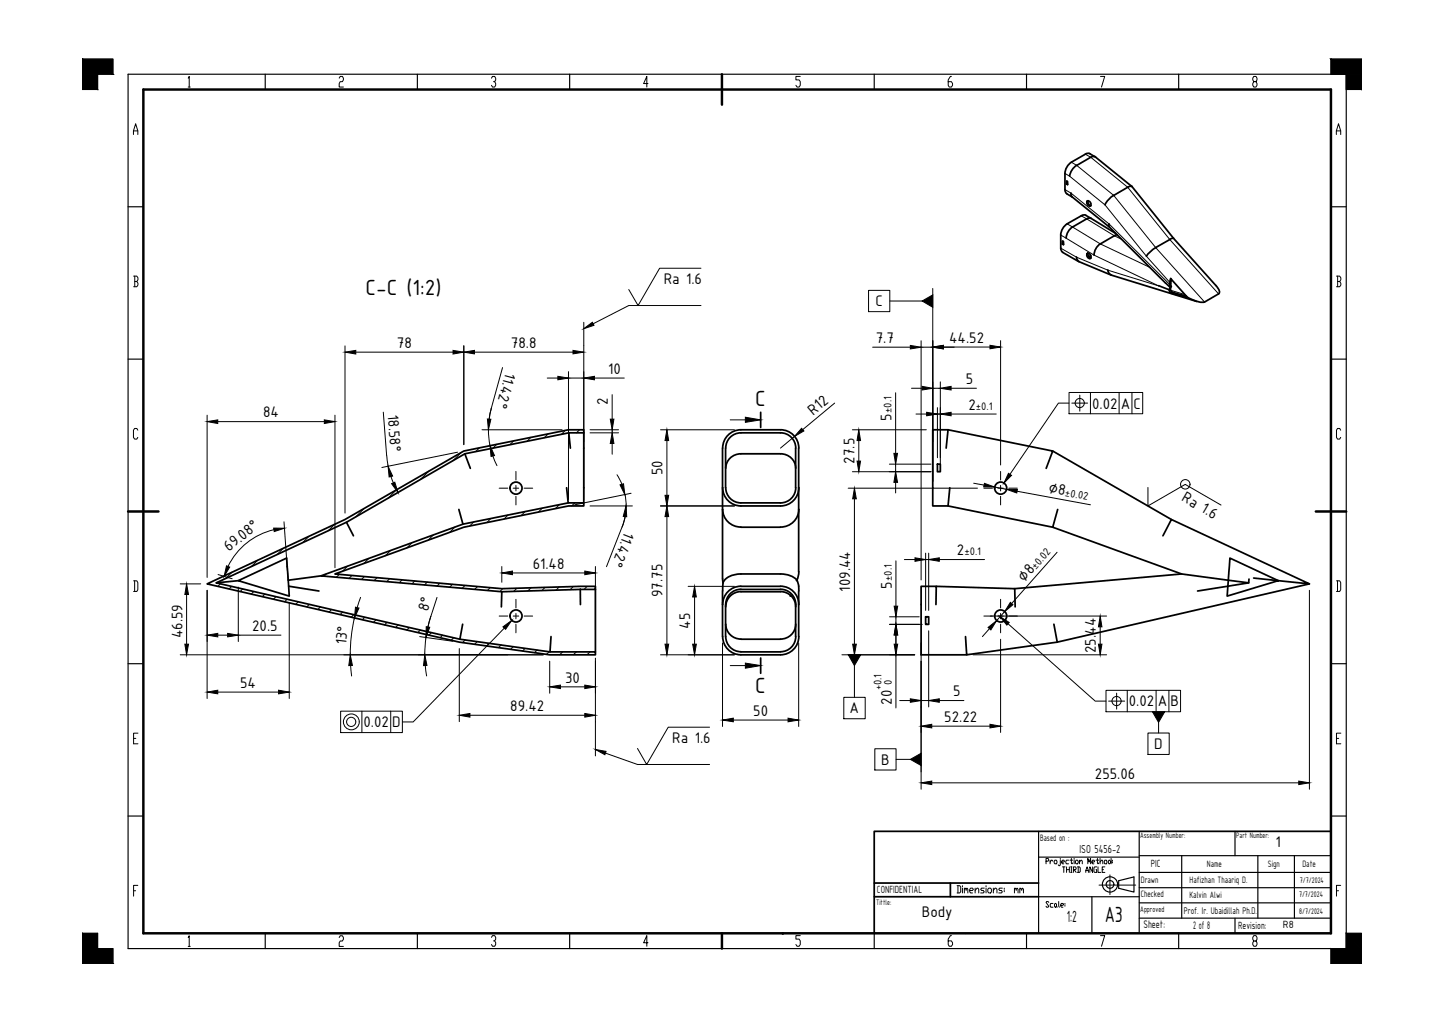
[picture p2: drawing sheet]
<svg xmlns="http://www.w3.org/2000/svg" width="420mm" height="297mm" viewBox="0 0 420 297" stroke-linecap="round" stroke-linejoin="round" font-family="sans-serif">
<!-- layer: TRIM -->
<g fill="#000" stroke="#000" stroke-width=".29">
<path d="M24 17.2l8.8 4.4v-4.4zM24 17.2l8.8 4.4h-8.8z"/>
<path d="M387 17.2l8.8 4.4v-4.4zM387 17.2l8.8 4.4h-8.8z"/>
<path d="M24 21.6l4.4 4.4v-4.4zM24 21.6l4.4 4.4h-4.4z"/>
<path d="M391.4 21.6l4.4 4.4v-4.4zM391.4 21.6l4.4 4.4h-4.4z"/>
<path d="M24 271.3l4.4 4.4v-4.4zM24 271.3l4.4 4.4h-4.4z"/>
<path d="M24 275.7l8.8 4.4v-4.4zM24 275.7l8.8 4.4h-8.8z"/>
<path d="M391.4 271.3l4.4 4.4v-4.4zM391.4 271.3l4.4 4.4h-4.4z"/>
<path d="M387 275.7l8.8 4.4v-4.4zM387 275.7l8.8 4.4h-8.8z"/>
</g>
<!-- layer: BORDER -->
<g fill="none" stroke="#000" stroke-width=".34">
<path d="M37.2 21.6h354.2v254.1h-354.2zM77.1 21.6v4.4M121.4 21.6v4.4M165.6 21.6v4.4M254.2 21.6v4.4M298.5 21.6v4.4M342.7 21.6v4.4M37.2 60.1h4.5M387 60.1h4.4M37.2 104.4h4.5M387 104.4h4.4M37.2 192.9h4.5"/>
<path d="M387 192.9h4.4M37.2 237.2h4.5M387 237.2h4.4M302 249.1h29.2M325.3 256l4.4-1.1v4.4l-4.4-1.1zM331.2 241.6v29.4M77.1 271.3v4.4M121.4 271.3v4.4M165.6 271.3v4.4M254.2 271.3v4.4M298.5 271.3v4.4M302 260.6h29.2"/>
<path d="M317.5 260.6v10.7M331.2 266.9h55.8M342.7 271.3v4.4M359.1 266.9v4.4"/>
<circle cx="322.8" cy="257.1" r="2.22"/>
<circle cx="322.8" cy="257.1" r="1.12"/>
</g>
<path d="M41.7 26h345.3v245.3h-345.3zM209.9 21.6v8.8M37.2 148.7h8.9M382.6 148.7h8.8M209.9 271.3v4.4M227.6 271.3v.1" fill="none" stroke="#000" stroke-width=".72"/>
<!-- layer: TRIM -->
<path d="M24 17.2h8.8v4.4h-4.4v4.4h-4.4zM387 17.2h8.8v8.8h-4.4v-4.4h-4.4zM24 271.3h4.4v4.4h4.4v4.4h-8.8zM387 275.7h4.4v-4.4h4.4v8.8h-8.8z" fill="none" stroke="#000" stroke-width=".29"/>
<!-- layer: TIPIS -->
<path d="M331.2 258h55.8M331.2 253.6h55.8M331.2 248.7h55.8M343.6 248.7v18.2M359.1 241.6v7.1M365.7 248.7v18.2M376.4 248.7v18.2M331.2 262.4h55.8" fill="none" stroke="#000" stroke-width=".34"/>
<!-- layer: BORDER -->
<g fill="none" stroke="#000" stroke-width=".29">
<path d="M38.8 39.1v-1.1l.6-2 .7 2v1.1M38.8 38h1.3M54.7 22.7l.3-.5v3.1M54.7 25.3h.6M98.6 22.7l.3-.5h.7l.3 .5-.3 1h-.7l-.3 .6v1h1.3M142.9 22.7l.3-.5h.6l.3 1-.3 .5h-.3M143.8 23.7l.3 .6-.3 1h-.6l-.3-.5M188.4 24.3h-1.3l1-2.1v3.1M232.7 22.2h-1.3v1h1l.3 .5v1.1l-.3 .5h-.6l-.4-.5M276.6 22.2h-.3l-.6 1v1.6l.3 .5h.6l.4-.5v-.5l-.4-.6h-.9M320 22.2h1.2l-.9 3.1M364.6 23.7l-.3-1 .3-.5h.6l.3 1-.3 .5h-.6l-.3 .6 .3 1h.6l.3-.5-.3-1.1"/>
<path d="M388.6 39.1v-1.1l.6-2 .6 2v1.1M388.6 38h1.2M38.8 80.2h1l.3 .6v.5l-.3 .5M39.2 81.8h.6l.3 .5v.5l-.3 .5h-1M39.2 80.2v3.1M388.6 80.2h.9l.4 .6v.5l-.4 .5M388.9 81.8h.6l.4 .5v.5l-.4 .5h-.9M388.9 80.2v3.1M40.1 125l-.3-.5h-.7l-.3 .5v2.1l.3 .5h.7l.3-.5M389.8 125l-.3-.5h-.6l-.3 .5v2.1l.3 .5h.6l.3-.5M38.8 168.8h1l.3 .5v2.1l-.3 .5h-1M39.1 168.8v3.1"/>
<path d="M388.6 168.8h.9l.3 .5v2.1l-.3 .5h-.9M388.9 168.8v3.1M38.8 214.6h.7M40.1 213.1h-1.3v3.1h1.3M388.6 214.6h.6M389.9 213.1h-1.3v3.1h1.3M38.8 258.9h.6M40.1 257.3h-1.3v3.2M278.3 257.4h.7l.3 .4v1.4l-.3 .3h-.7M278.5 257.4v2.1M279.9 257.4v.4M279.9 258.1v1.4"/>
<path d="M280.4 258.5l.3-.4 .2 .7M280.4 258.1v1.4M280.9 258.5l.3-.4 .2 .4v1M282 258.8h.8l.2-.3-.2-.4h-.6l-.2 .4v.7l.2 .3h.6M283.5 258.8l.6-.7h.2l.3 .4v1M283.5 258.1v1.4M286.2 258.1h-.8l-.3 .4 .3 .3h.5l.3 .4-.3 .3h-.8M286.7 257.4v.4M286.7 258.1v1.4M287.5 258.1h.5l.3 .4v.7l-.3 .3h-.5l-.3-.3v-.7zM288.8 258.8l.5-.7h.3l.3 .4v1M288.8 258.1v1.4"/>
<path d="M291.5 258.1h-.9l-.2 .4 .2 .3h.6l.3 .4-.3 .3h-.8M292 258.1v.4M292 258.8v.4M304.2 250.3h.5l.2-.3-.2-.5h-.5v1.6M305.3 250v1.1M306.1 250.3l-.4-.3-.4 .6M306.7 250h.4l.2 .3-.2 .8h-.4l-.2-.3zM308.3 250v1.4l-.2 .2-.4-.2M308.3 249.5v.3M308.7 250.6h.6l.2-.3-.2-.3h-.4l-.2 .3v.5l.2 .3h.4M308.9 252h.8M309.3 252v1.6"/>
<path d="M310.1 252v1.6M310.1 252.8h.8M310.7 250h-.6l-.2 .3 .2 .8h.6M310.9 252v1.6M311.1 250h.8M311.3 252h.4M311.3 253.6h.4M311.5 249.5v1.3l.2 .3 .2-.3M311.5 252v1.6M312.1 252.8h.6l.2-.3-.2-.5h-.6v1.6M312.3 249.5v.3M312.3 250v1.1"/>
<path d="M312.3 252.8l.6 .8M312.9 250h.4l.2 .3-.2 .8h-.4l-.2-.3zM313.3 252h.6l.2 .3v1l-.2 .3h-.6M313.5 252v1.6M313.9 250.6l.6-.6 .2 .3v.8M313.9 250v1.1M315.7 253.6l.4-1.6 .4 1.6M315.7 253h.8M316.3 251.1v-1.6l.4 1.1 .4-1.1v1.6M317.5 250.6h.6l.2-.3-.2-.3h-.4l-.2 .3v.5l.2 .3h.4M317.7 252v1.6l-.8-1.6v1.6M318.7 250h.8"/>
<path d="M318.9 252h-.6l-.2 .3v1l.2 .3h.6v-.8h-.2M319.1 249.5v1.3l.2 .3 .2-.3M319.3 252v1.6h.8M319.6 257.2h10.6M319.9 250.6l.6-.6 .2 1.1M319.9 249.5v1.6M320.5 252.8h.4M321.3 250h.4l.1 .3-.1 .8h-.4l-.2-.3zM321.3 252h-.8v1.6h.8M322.5 250l.6 .6-.4 .5-.4-.3zM322.7 254.3v5.7M323.1 249.5v1.6"/>
<path d="M323.5 250v.3M323.5 250.6v.2M388.6 258.9h.6M389.8 257.3h-1.2v3.2M54.7 272.5l.3-.5v3.1M54.7 275.1h.6M98.6 272.5l.3-.5h.7l.3 .5-.3 1h-.7l-.3 .5v1.1h1.3M142.9 272.4l.3-.5h.6l.3 1.1-.3 .5h-.3M143.8 273.5l.3 .5v.5l-.3 .5h-.6l-.3-.5M188.4 274h-1.3l1-2.1v3.1M232.7 271.9h-1.3v1.1h1l.3 .5v1l-.3 .5h-.6l-.4-.5M276.6 271.9h-.3l-.6 1.1v1.5l.3 .5h.6l.4-.5v-.5l-.4-.5h-.9"/>
<path d="M280.7 271.3v.1M305 262.3l-.3-.3h-.4l-.1 .3 .8 1.1-.3 .3h-.4l-.1-.3M306.2 262.6h-.7l-.1 .2 .1 .9h.7M306.8 262.6l.4 .2-.2 .9-.4-.3zM307.2 263.4l.2 .3M307.8 262v1.4l.2 .3M308.4 263.1h.7l.2-.3-.2-.2h-.5l-.2 .2 .2 .9h.5M309.7 262.6v.2M309.7 263.1v.3M320 271.9h1.2l-.9 3.1M364.6 273.5l-.3-.5v-.6l.3-.5h.6l.3 .5v.6l-.3 .5h-.6l-.3 .5 .3 1h.6l.3-.5-.3-1"/>
</g>
<!-- layer: TEBAL -->
<path d="M254.2 256.7h47.8M276.3 256.7v3.9M387 241.6h-132.8v29.7M254.2 260.6h47.8" fill="none" stroke="#000" stroke-width=".51"/>
<path d="M302 241.6v29.7" fill="none" stroke="#000" stroke-width=".34"/>
<!-- layer: FD_Dimensions -->
<g fill="none" stroke="#000" stroke-width=".29">
<path d="M267.8 99v69.6M271.2 99v40.9M290.9 99v36.2M100.3 100.5v48.6M103.4 102.3h28.3M111.4 119.8l1.1 13.2 .4 2.5M134.9 100.5v28.7M138 102.3h28.6M142.8 118.8l-.6 3M142.8 118.8l-.5 2.2-.3 3.1 .1 2.8 .4 2.6M146.1 106.8l-3.3 12M159.1 109.9h3.1"/>
<path d="M165.3 108v37.2M165.3 109.9h4.4M169.7 100.5v44.7M172.8 109.9h8.7M178 114.7v7.1M242.7 117.2l-9.3 7.7M253.7 100.9h11M260.4 114.2v17.6M265 112.8h3.1M267.8 100.9h3.4M271.2 112.8h2.2M272.6 118.5v14.5"/>
<path d="M273.4 111v24.2M276.5 112.8h7.4M287.9 100.9h-13.6M60.2 120.7v47.1M63.3 122.5h31M97.4 120.7v44.3M113.7 138.5l.7 1.9M133 131.4l-22 4.5M140.2 124.9h23.2M143.3 132.5l1.2 2.8M171.6 124.9h8.3M171.6 125.8h8.3"/>
<path d="M178 124.9v.9M178 128.9v3.1M179.4 138l1.4 2.7M192.1 124.9h21.5M193.9 128v16M231 126.9l-4.1 3.3M247.8 137.1h22.9M247.8 124.9h21.6M249.7 128v6M258.6 134.9h12.1M260.4 134.9v2.2M266.3 120.3h3.1"/>
<path d="M272.6 120.3h.8M276.5 120.3h13.2M79.7 154a19.8 19.8 0 0 0-13.4 10.6M82.6 151.7l1.2 16.8M171.6 147.1h12.3M180.9 153.1l-4.6 11.6M181.7 143.7l.3 1.7a16.7 16.7 0 0 1-1.1 7.7M181.8 150.1l-.9 3M183.5 143.4l-16.4 3.3M192.1 147.1h21.5M193.9 150.1v37.1M246.6 141.9h37.6"/>
<path d="M248.4 145v42.2M260.4 140.2v3.1M283.1 140.4l3.1 .6M289.2 141.5l3.5 .7M295.7 142.8l21.4 3.9M52.4 169.7h6M54.3 172.8v14.4M60.2 171.6v31.4M63.4 167l4.1 1.2M69.3 170.6v15.9M84.1 175.1v27.9M103.1 179.6l-1 5.3-.3 5.4"/>
<path d="M104.8 173.6l-.9 3M127.1 173.6l-1.8 5.6M145.9 164.7v4.5M149 166.5h21M173.1 164.7v18.5M200.1 170.4h13.5M202 173.5v13.7M258.6 179.3h8.7M260.5 163v13.2M260.5 179.3v2.2M263 162.6h3.1M269.1 160.8v16.6"/>
<path d="M269.1 162.6h.9M270 160.8v16.6M273.1 162.6h13.2M287.9 179.1h33.9M292.1 177.7l-2.3 2.7M307.4 160.5l-13.2 14.9M380.7 171.6v57.8M52.4 190.3h105.6M63.3 184.6h2.9M69.3 184.6h12.4M101.9 193.4l.3 3.1M122 185l9.7 1.4"/>
<path d="M123.6 193.4l.4 3.1M124.4 182.2l.9-3-1.3 5.3-.5 5.8M133.5 188.5v21.2M159.8 192.2v9.3M163 199.6h7M173.1 191.3v18.4M192.1 190.3h21.5M210.1 186.9v24.2M232.2 186.9v24.2M246.6 190.3h19.4M258.6 181.5h9.6M260.5 184.6v3.1"/>
<path d="M260.5 190.3v15.5M267.8 186.9v42.5M270 183.3v22.2M282.9 190.3h38.9M287.7 182.7l-2 2.3M290.9 185.8v27.1M319.9 182.2v5M63.3 201.2h17.7M136.6 207.9h33.4M213.2 209.3h15.9M261.6 203.6h3.1M267.8 203.6h2.2"/>
<path d="M270.9 211.1h17M273.1 203.6h7.2M270.9 227.5h106.7"/>
</g>
<g fill="#000" stroke="#000" stroke-width=".29">
<path d="M100.3 102.3l3.1-.5v1.1zM131.7 101.8l3.2 .5-3.2 .6zM134.9 102.3l3.1-.5v1.1zM162.2 109.4l3.1 .5-3.1 .5zM166.6 101.8l3.1 .5-3.1 .6zM169.7 109.9l3.1-.5v1zM264.7 100.4l3.1 .5-3.1 .5zM268.1 112.3l3.1 .5-3.1 .6zM269.4 119.8l3.2 .5-3.2 .5zM271.2 100.9l3.1-.5v1zM273.4 120.3l3.1-.5v1zM273.4 112.8l3.1-.5v1.1z"/>
<path d="M287.9 100.4l3 .5-3 .5zM60.2 122.5l3.1-.5v1.1zM94.3 122l3.1 .5-3.1 .6zM112.8 135.5l1.4 2.9-1.1 .2zM141.7 121.8l1 .1-.7 3zM142.5 129.5l1.3 2.9-1 .3zM178 125.8l.5 3.1h-1.1zM177.4 121.8h1.1l-.5 3.1zM193.9 124.9l.5 3.1h-1zM233.1 124.5l.7 .8-2.8 1.6zM249.2 134h1l-.5 3.1zM249.7 124.9l.5 3.1h-1z"/>
<path d="M259.9 131.8h1.1l-.6 3.1zM79.6 153.5h3.1l-3 1zM113.9 140.6l.9-.4 .9 3zM182 147.1l.2 3.1-1-.1zM180.3 140.9l1-.3 .4 3.1zM193.9 147.1l.5 3h-1zM193.4 144h1l-.5 3.1zM248.4 141.9l.6 3.1h-1.1zM260.4 137.1l.6 3.1h-1.1zM286.2 140.5l3 1h-3.2zM292.7 142.2l3.1 .1-.2 1zM54.3 169.7l.5 3.1h-1.1z"/>
<path d="M65.9 164.5l.9 .3-1.6 2.7zM103.4 176.5l1 .2-1.3 2.9zM145.9 166.5l3.1-.5v1zM170 166l3.1 .5-3.1 .5zM202 170.4l.5 3.1h-1.1zM260 176.2h1l-.5 3.1zM266.1 162.1l3 .5-3 .5zM270 162.6l3.1-.5v1zM293.8 175.1l.7 .7-2.4 1.9zM53.7 187.2h1.1l-.5 3.1zM60.2 184.6l3.1-.5v1zM66.2 184.1l3.1 .5-3.1 .5z"/>
<path d="M101.8 190.3l.7 3.1h-1.1zM123.5 190.3l.6 3.1h-1zM123.9 182.1l1.1 .2-1.1 3zM159.8 199.6l3.2-.5v1zM170 199.1l3.1 .5-3.1 .5zM193.4 187.2h1l-.5 3.1zM201.4 187.2h1.1l-.5 3.1zM247.9 187.2h1.1l-.6 3.1zM260.5 181.5l.5 3.1h-1zM260 187.2h1l-.5 3.1zM287.3 182.4l2.5-2-1.7 2.7zM319.4 187.2h1l-.5 3.1z"/>
<path d="M319.9 179.1l.5 3.1h-1zM60.2 201.2l3.1-.6v1.1zM81 200.6l3.1 .6-3.1 .5zM133.5 207.9l3.1-.5v1zM170 207.4l3.1 .5-3.1 .5zM210.1 209.3l3.1-.6v1.1zM229.1 208.7l3.1 .6-3.1 .5zM264.7 203.1l3.1 .5-3.1 .5zM267.8 211.1l3.1-.6v1.1zM270 203.6l3.1-.5v1zM287.9 210.5l3 .6-3 .5zM267.8 227.5l3.1-.5v1z"/>
<path d="M377.6 227l3.1 .5-3.1 .5z"/>
</g>
<!-- layer: Smart Centers -->
<g fill="none" stroke="#000" stroke-width=".29">
<path d="M150 137v2.5M290.9 137v2.5M145.1 141.9h2.5M149.2 141.9h1.6M150 141.1v1.6M150 144.3v2.5M152.4 141.9h2.5M286.1 141.9h2.5M290.1 141.9h1.6M290.9 141.1v1.6M290.9 144.3v2.5M293.3 141.9h2.5"/>
<path d="M145.1 179.1h2.5M149.2 179.1h1.6M150 174.2v2.5M150 178.3v1.6M152.4 179.1h2.5M286.1 179.1h2.5M290.1 179.1h1.6M290.9 174.2v2.5M290.9 178.3v1.6M293.3 179.1h2.5M150 181.4v2.5M290.9 181.4v2.5"/>
</g>
<!-- layer: Hatching -->
<g fill="none" stroke="#000" stroke-width=".29">
<path d="M124.7 136.9l-2.5 2.4M134.1 131.5l-2.4 2.4M139.4 130.2l-1.1 1.1M144.4 129.1l-1.1 1.2M149.4 128.1l-1.2 1.2M154.4 127.1l-1.2 1.2M159.4 126.1l-1.2 1.1M164.3 125.1l-1.1 1.2M168.5 124.9l-.9 .9M82.4 159.4l-1.9 1.8M89.8 155.9l-1.8 1.8M97.3 152.4l-1.9 1.8"/>
<path d="M105.9 147.8l-2.5 2.4M115.3 142.4l-2.5 2.4M119.8 157.8l-1.5 1.4M126 155.5l-1.5 1.5M132.3 153.2l-1.5 1.5M137.7 151.7l-1.1 1.2M142.7 150.7l-1.1 1.1M147.7 149.7l-1.2 1.2M152.7 148.7l-1.2 1.1M157.7 147.7l-1.2 1.1M162.6 146.7l-1.1 1.1M167.1 146.2l-.9 .9"/>
<path d="M64.1 169.7l-.7 .7M67.3 170.5l-.7 .7M67.5 166.3l-1.9 1.8M70.6 171.2l-.8 .7M73.8 171.9l-.7 .8M74.9 162.8l-1.8 1.9M77 172.7l-.7 .7M80.2 173.4l-.7 .7M83.5 174.2l-.8 .7M86.7 174.9l-.7 .8M89.9 175.7l-.7 .7M93.2 176.4l-.8 .8"/>
<path d="M94.8 166.9l-.6 .6M96.4 177.2l-.7 .7M98.7 166.9l-.9 .9M99.6 177.9l-.7 .7M101 164.6l-1.4 1.5M102.3 167.3l-.8 .8M102.9 178.6l-.8 .8M105.9 167.6l-.8 .8M106.1 179.4l-.7 .7M107.3 162.3l-1.5 1.5M109.6 167.9l-.8 .8M113.3 168.2l-.8 .9"/>
<path d="M113.5 160l-1.5 1.5M116.9 168.6l-.8 .8M120.6 168.9l-.8 .8M124.2 169.2l-.8 .8M127.9 169.5l-.8 .8M131.6 169.8l-.8 .8M135.2 170.2l-.8 .8M138.9 170.5l-.9 .8M142.5 170.8l-.8 .8M146.2 171.1l-.8 .8M150.3 171l-.9 .9M154.4 170.8l-.9 .9"/>
<path d="M158.5 170.7l-.9 .9M162.6 170.6l-.9 .9M166.7 170.5l-.9 .9M170.7 170.4l-.9 .9M109.3 180.2l-.7 .7M112.6 180.9l-.8 .7M115.8 181.6l-.8 .8M119 182.4l-.7 .7M122.2 183.1l-.7 .7M125.5 183.9l-.8 .7M128.7 184.6l-.7 .8M131.9 185.4l-.7 .7"/>
<path d="M135.3 186l-.8 .8M138.8 186.5l-.8 .8M142.2 187l-.7 .7M145.7 187.4l-.8 .8M149.2 187.9l-.8 .9M152.7 188.5l-.8 .7M156.2 188.9l-.8 .8M159.7 189.4l-.8 .8M163.6 189.5l-.9 .8M167.6 189.5l-.9 .8M171.6 189.5l-.9 .8"/>
</g>
<!-- layer: Visible -->
<g fill="none" stroke="#000" stroke-width=".51">
<path d="M310.1 53.5h.3M310.1 52.6l.3 .2v.9l-.3-.2zM310.2 56.3l1.6 1M310.2 52.7v.7M311.4 56.1l.3 1.1 10.9 8.8 17.6 17.5M311.5 47.2l-1.1 1.1-.7 1.6v5.2l.1 .7 .4 .5M315.6 44.8l-4.1 2.3M316.2 58.4a.98 .98 0 0 1 .9 1.5 .98 .98 0 0 1-.9-1.5zM316.4 58.4l.1 .8 .7 .6M316.9 44.7l1.5 .9M316.9 44.7l-.6-.2-.7 .3M318.5 45.6l10.6 8.6"/>
<path d="M318.5 45.6l-.6-.2-.8 .3-4.5 2.6-1.1 1.3-.5 1.6M329.2 54.2h-.9l-5 2.9-1.4 1.4-.6 1M329.2 54.3l12.1 15 12.7 14.2a1.37 1.37 0 0 1 .3 1.9l-4 2.4M308.4 72.1l.2 .7 .4 .5M308.9 70.9h.3M308.9 70l.3 .2v.9l-.3-.2zM309 73.3l4.6 2.7M309.1 70.1v.8M311.9 65.9l-.8 .7-.7 1-.4 1.6M313 74.7a1.42 1.42 0 0 0 .8 1.3M313.8 76.1l9.2 3.8M314.4 62.7l-4.1 2.4-1.2 1.1-.6 1.6-.1 4.3"/>
<path d="M315.7 62.6l8.8 5.3M315.7 62.6l-.6-.2-.7 .3M316.2 73.6a.98 .98 0 0 1 .9 1.5 .98 .98 0 0 1-.9-1.5zM316.4 73.6l.1 .8 .7 .6M317.1 74.3l-.5 .3M317.3 63.5l-1-.1-4.4 2.6M322.1 78.5l.3 .7 .7 .7M322.5 65.1l.1 .9M323.1 80l24.9 7.6M324 68.5l-4.5 2.7-1 1.3-.4 1.6M324.9 68.3l-.9 .2M340.1 69.6l-4.6 2.7-2.2 2.1"/>
<path d="M341.3 69.3l-1.2 .3M336.9 83l3.1 1.2M340 84.3l.3 .9M340.1 82.6l.1 .9M340.1 82.1v.6M340.2 83.5l-.2 .8M340.4 81l4.9 5.5-5-1.3M340.4 80.9l-.2 1.1M340.4 81.9l.2 1.4-.3 .8 .5 .8M340.6 81.2l-.1 .7M340.8 84.9l4.2 1.2M340.8 84.9l-.5 .3"/>
<path d="M345.4 86.5l2.6 1.1 1.4 .3 .8-.2M135.2 131.9l1.6 4.2M165.4 125.8l.4 4.4M169.7 125.8v20.4M210.1 130.2v38.1M211 130.2v11.6M215.4 125.8h11.6a4.4 4.4 0 0 1 4.4 4.4M215.4 131.9h11.6a4.3 4.3 0 0 1 4.4 4.2M215.4 124.9h11.6a5.3 5.3 0 0 1 5.3 5.3M215.4 125.8a4.4 4.4 0 0 0-4.4 4.4M215.4 124.9a5.3 5.3 0 0 0-5.3 5.3M215.4 131.9a4.3 4.3 0 0 0-4.4 4.2"/>
<path d="M231.3 130.2v11.6M232.2 130.2l.1 36-.6 2.4M272.6 134.9h.8v2.2h-.8zM275.1 130.2l.6-5.3h-4.5v22.2h4.5M275.7 124.9l30.4 6.2-1.9 5M306.1 131.1l34.5 19.9M100.7 151.8l2.1 3.9M133.4 148.1l1.2 4.2M164.7 141.8l.5 4.4M210.1 148a5.2 5.2 0 0 0 5.3 5.2M210.1 141.7a5.3 5.3 0 0 0 5.3 5.4M211 141.7a4.4 4.4 0 0 0 4.4 4.5"/>
<path d="M215.4 153.2h11.5M231.4 141.7a4.4 4.4 0 0 1-4.4 4.5h-11.6M232.3 148a5.2 5.2 0 0 1-5.3 5.2M232.3 141.7a5.3 5.3 0 0 1-5.3 5.4h-11.6M276.2 141.8l-.5 5.3 30.4 6.1M307.5 148.1l-1.4 5.1 37.5 13.6M338.1 155.7l2.5-4.7 40.1 18.7-9-.9-14.9 4.5 .8-11.1 14.1 6.6-7.2-.8M60.2 169.7l40.1-18.7 34.6-19.9 30.4-6.2h4.4v.9h-4.3l-30.2 6.1-34.5 19.9-37.8 17.6 70.8 16.4 26.2 3.7h13.2v.8h-13.3l-26.3-3.7zM69.3 168.8l14-6.6 .8 11.1zM69.3 168.8l-6.4 .6M83.9 170.4l8.8 1.4M93.3 167.4l41.3-15.1 30.6-6.1h4.5v.9h-4.4l-30.4 6.1-37.5 13.6 48.5 4.3 27.2-.7v.9l-27.2 .7z"/>
<path d="M93.3 167.4l-9.5 1.2M145.9 172l-.1 4.4M168.7 171.3l.1 4.4M173.1 171.3v18.2M210.1 171.8v13.2M210.1 168.3l.1 1.1M210.2 169.4l-.1 2.4M211 175.7v9.3M215.4 166.8h11.6a5.4 5.4 0 0 1 4.9 2.2l.4 2.1-.1 13.9a5.2 5.2 0 0 1-5.2 5.3h-11.6M215.4 170.4h11.6a5.3 5.3 0 0 1 5.3 5.3M215.4 171.3h11.5M215.4 172h11.5"/>
<path d="M215.4 171.3a4.4 4.4 0 0 0-4.4 4.4M215.4 170.4a5.3 5.3 0 0 0-5.3 5.3M215.4 166.8a5.3 5.3 0 0 0-5.2 2.6M215.4 171.9a4.4 4.4 0 0 0-4.4 4.5M227 171.3a4.4 4.4 0 0 1 4.4 4.4M227 171.9a4.4 4.4 0 0 1 4.4 4.5M229.9 173l-.1 .2 .1-.1M231.3 175.7v9.3M269.1 179.3h.9v2.2h-.9zM272.1 175.7l.1-5.3h-4.4v19.9h13.3M272.2 170.4l22.8 .7 .2 5.3M363.1 169.4l-14.9 2.4"/>
<path d="M363.2 168.3l-.1 1.1-19.5-2.6-48.6 4.3M380.7 169.7l-73.3 16.9-1-5.2M134.5 181.4l-.8 4.4M160.2 185l-.3 4.5M210.1 185a5.3 5.3 0 0 0 5.3 5.3M211 181.4a4.4 4.4 0 0 0 4.4 4.3M211 185a4.4 4.4 0 0 0 4.4 4.4M215.4 185.8h11.5M231.4 181.4a4.4 4.4 0 0 1-4.4 4.3M231.4 185a4.4 4.4 0 0 1-4.4 4.4l-11.6 .1M280.7 185l.4 5.3 26.3-3.7"/>
<circle cx="150" cy="141.9" r="1.76"/>
<circle cx="291" cy="141.9" r="1.76"/>
<circle cx="150" cy="179" r="1.76"/>
<circle cx="291" cy="179" r="1.76"/>
</g>
<!-- layer: Visible Narrow -->
<path d="M309.7 50.4l1.3 .8 10.3 8.3 12 15 6.8 7.6M309.7 55.1l1.7 1 11.1 9 17.6 17.6M311.5 47.1l1.6 1 10.7 8.7 12.2 15.2 14.3 15.8M315.6 44.8l1.5 .9 10.8 8.7 12.2 15.2 14.2 15.8M308.4 68.3l9.7 5.9 18.8 8.9-14.8-4.6-9.1-3.8-4.6-2.6M310.3 65.1l9.6 5.8 14.4 6.8M314.4 62.7l9.6 5.8 2.1 1M340.3 84.4l4.3 1.2" fill="none" stroke="#000" stroke-width=".29"/>
<!-- layer: Visible -->
<circle cx="231.7" cy="168.6" r=".22" fill="#000" stroke="#000" stroke-width=".29"/>
<!-- layer: Section Lines -->
<path d="M221.2 119.8v4.4M221.2 191.2v4.5" fill="none" stroke="#000" stroke-width=".51"/>
<path d="M212.3 122h4.4M212.3 193.4h4.4" fill="none" stroke="#000" stroke-width=".29"/>
<path d="M216.7 121.3l4.5 .7-4.5 .8zM216.7 192.7l4.5 .7-4.5 .8z" fill="#000" stroke="#000" stroke-width=".29"/>
<g fill="none" stroke="#000" stroke-width=".29">
<path d="M203.8 78h-12l-6.3 10.8-2.7-4.7M169.7 93.7v6.8M203.8 88.8h-21l-10.3 5.3M252.5 84.4h6.2v6.2h-6.2zM258.7 87.5h9.4M271.2 83.8v56.1M310.8 117.2h-3.1l-14 20.7M310.8 114.1h21.5v6.2h-21.5zM325.4 114.1v6.2M329.1 114.1v6.2M333.8 141.7v5.4l10.8-6.3 10.4 6M146.6 182.6l-26.5 27.2h-3.1"/>
<path d="M244.8 190.3h21.2M248.4 193.4v9.3M293.1 181.3l25.4 22.5h3.1M99 206.7h18v6.2h-18zM105.2 206.7v6.2M113.6 206.7v6.2M173.1 209.7v10M176.1 218.9l9.3 3.3h20.9M206.3 211.4h-12l-6.3 10.8-2.6-4.7M245.3 202.7h6.3v6.2h-6.3zM254.4 217.6h6.1v6.2h-6.1zM267.8 205.5v18.9"/>
<path d="M321.6 200.6h21.7v6.3h-21.7zM322.4 203.8h4.6M324.7 201.5v4.6M327.8 200.6v6.3M333.8 213h6.2v6.3h-6.2zM336.2 200.6v6.3M336.9 210v3M339.9 200.6v6.3M260.5 220.7h4.2"/>
<circle cx="344.6" cy="140.8" r="1.38"/>
<circle cx="102.1" cy="209.8" r="1.33"/>
<circle cx="102.2" cy="209.8" r="2.31"/>
<circle cx="324.7" cy="203.8" r="1.33"/>
</g>
<path d="M169.7 95.5l2.5-1.8 .5 .9zM268.1 87.5l3.1-1.8v3.6zM293.2 137.6l.9 .6-2.2 2.2zM146.2 182.2l2.6-1.9-1.8 2.6zM246.7 190.3h3.6l-1.9 3.1zM290.8 179.2l2.6 1.7-.6 .8zM173.1 217.8l3.1 .6-.3 1zM335.1 206.9h3.6l-1.8 3.1zM264.7 220.7l3.1-1.8v3.6z" fill="#000" stroke="#000" stroke-width=".29"/>
<text font-size="8.4" x="310.4" y="120.6">j</text>
<g font-size="6.9">
<text x="106.2" y="85.8">C-C (1:2)</text>
<text x="219.6" y="118.1">C</text>
<text x="219.6" y="201.3">C</text>
<text x="321.2" y="268.1">A3</text>
</g>
<text font-size="5.1" x="310.2" y="268.1">1:2</text>
<g font-size="4.8">
<text x="193" y="82.6">Ra 1.6</text>
<text x="254.5" y="89.1">C</text>
<text x="115.4" y="101.1">78</text>
<text x="148.6" y="101.1">78.8</text>
<text x="254.7" y="99.7">7.7</text>
<text x="276" y="99.6">44.52</text>
<text x="147.1" y="108.1" transform="rotate(105 147.1 108.1)">11.42°</text>
<text x="176.9" y="108.6">10</text>
<text x="280.8" y="111.6">5</text>
<text x="176.7" y="117.8" transform="rotate(-90 176.7 117.8)">2</text>
<text x="281.6" y="119.1">2</text>
<text x="317.5" y="118.7">0.02</text>
<text x="325.9" y="118.7">A</text>
<text x="329.6" y="118.7">C</text>
<text x="76.5" y="121.3">84</text>
<text x="112.8" y="120.6" transform="rotate(86 112.8 120.6)">18.58°</text>
<text x="236.4" y="120.8" transform="rotate(-40 236.4 120.8)">R12</text>
<text x="259.2" y="122.2" transform="rotate(-90 259.2 122.2)">5</text>
<text x="248.5" y="134.7" transform="rotate(-90 248.5 134.7)">27.5</text>
<text x="192.6" y="138.2" transform="rotate(-90 192.6 138.2)">50</text>
<text x="304.7" y="143.2" transform="rotate(10 304.7 143.2)">∅8</text>
<text x="343.3" y="145.4" transform="rotate(30 343.3 145.4)">Ra 1.6</text>
<text x="181.7" y="154.5" transform="rotate(112 181.7 154.5)">11.42°</text>
<text x="66.5" y="160.4" transform="rotate(-39 66.5 160.4)">69.08°</text>
<text x="278.2" y="161.4">2</text>
<text x="154.9" y="165.3">61.48</text>
<text x="192.6" y="173.5" transform="rotate(-90 192.6 173.5)">97.75</text>
<text x="247.2" y="172" transform="rotate(-90 247.2 172)">109.44</text>
<text x="259.3" y="171.1" transform="rotate(-90 259.3 171.1)">5</text>
<text x="297.9" y="169.3" transform="rotate(-48 297.9 169.3)">∅8</text>
<text x="124.4" y="178" transform="rotate(-72 124.4 178)">8°</text>
<text x="53" y="185.5" transform="rotate(-90 53 185.5)">46.59</text>
<text x="73.3" y="183.4">20.5</text>
<text x="200.7" y="182.7" transform="rotate(-90 200.7 182.7)">45</text>
<text x="100.6" y="187.6" transform="rotate(-83 100.6 187.6)">13°</text>
<text x="318.7" y="189.8" transform="rotate(-90 318.7 189.8)">25.44</text>
<text x="69.8" y="199.9">54</text>
<text x="164.3" y="198.4">30</text>
<text x="277.1" y="202.4">5</text>
<text x="148.4" y="206.7">89.42</text>
<text x="219" y="208">50</text>
<text x="247" y="207.3">A</text>
<text x="259.3" y="204.8" transform="rotate(-90 259.3 204.8)">20</text>
<text x="274.6" y="209.8">52.22</text>
<text x="328.2" y="205.3">0.02</text>
<text x="336.6" y="205.3">A</text>
<text x="340.3" y="205.3">B</text>
<text x="105.7" y="211.4">0.02</text>
<text x="114.1" y="211.4">D</text>
<text x="195.5" y="216">Ra 1.6</text>
<text x="335.6" y="217.7">D</text>
<text x="256.2" y="222.3">B</text>
<text x="318.4" y="226.3">255.06</text>
<text x="370.9" y="246.2">1</text>
<text x="268" y="266.5">Body</text>
</g>
<text font-size="4.4" x="293.9" y="260.7">mm</text>
<text font-size="3.6" x="313.8" y="248">ISO 5456-2</text>
<g font-size="3.4">
<text x="283.8" y="119.1">±0.1</text>
<text x="259.2" y="120" transform="rotate(-90 259.2 120)">±0.1</text>
<text x="309.6" y="144" transform="rotate(10 309.6 144)">±0.02</text>
<text x="280.4" y="161.4">±0.1</text>
<text x="301.2" y="165.6" transform="rotate(-48 301.2 165.6)">±0.02</text>
<text x="259.3" y="168.9" transform="rotate(-90 259.3 168.9)">±0.1</text>
<text x="256.3" y="200.7" transform="rotate(-90 256.3 200.7)">+0.1</text>
<text x="259.3" y="199.1" transform="rotate(-90 259.3 199.1)">0</text>
<text x="332.5" y="269.6">Sheet:</text>
<text x="346.9" y="269.9">2 of 8</text>
</g>
<g font-size="3.3">
<text x="334.6" y="252">PIC</text>
<text x="255" y="259.5">CONFIDENTIAL</text>
<text x="360" y="269.9">Revision:</text>
<text x="373" y="269.9">R8</text>
</g>
<text font-size="3" x="344.2" y="265.6">Prof. Ir. Ubaidillah Ph.D.</text>
<g font-size="2.9">
<text x="302.5" y="244.3">Based on :</text>
<text x="350.9" y="252">Name</text>
<text x="368.7" y="252">Sign</text>
<text x="378.7" y="252">Date</text>
<text x="331.7" y="256.7">Drawn</text>
<text x="345.9" y="256.7">Hafizhan Thaariq D.</text>
<text x="331.7" y="260.8">Checked</text>
<text x="345.8" y="261">Kalvin Alwi</text>
</g>
<g font-size="2.5">
<text x="331.5" y="243.7">Assembly Number:</text>
<text x="359.5" y="243.7">Part Number:</text>
<text x="378" y="256.7">7/7/2024</text>
<text x="254.7" y="262.9">Tittle:</text>
<text x="377.7" y="260.8">7/7/2024</text>
<text x="331.5" y="265.1">Approved</text>
<text x="377.8" y="265.7">8/7/2024</text>
</g>
</svg>
